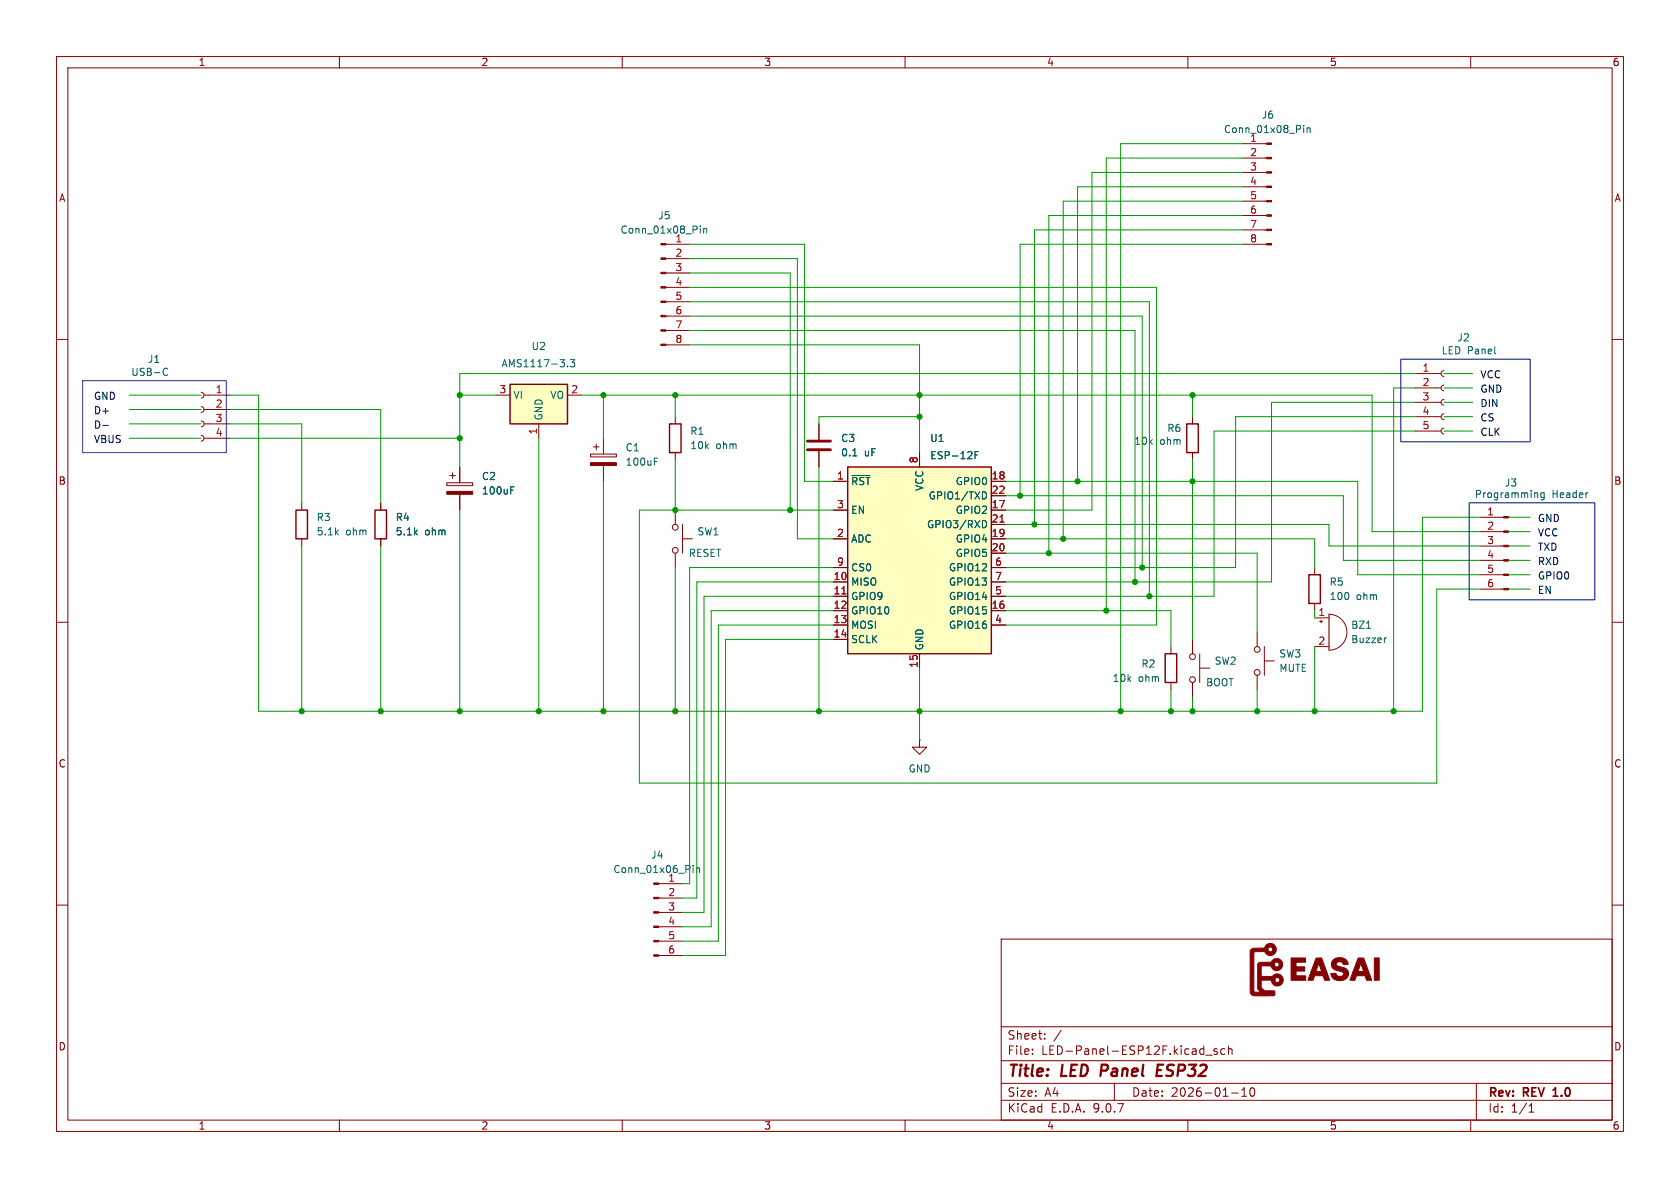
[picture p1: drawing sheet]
<svg xmlns="http://www.w3.org/2000/svg" width="297mm" height="210mm" viewBox="0 0 297 210" stroke-linecap="round" stroke-linejoin="round" font-family="sans-serif">
<g fill="none" stroke="#840000" stroke-width=".18">
<path d="M10 10h277v190h-277zM12 12h273v186h-273zM60 10v2M110 10v2M160 10v2M210 10v2M260 10v2M219.7 25.4h4.2M219.7 27.9h4.2M219.7 30.5h4.2M219.7 33h4.2M219.7 35.6h4.2"/>
<path d="M219.7 38.1h4.2M117.7 43.2h4.2M117.7 45.7h4.2M117.7 48.3h4.2M117.7 50.8h4.2M117.7 53.3h4.2M117.7 55.9h4.2M117.7 58.4h4.2M219.7 40.6h4.2M219.7 43.2h4.2M10 60h2M104.9 79h1"/>
<path d="M105.4 78.5v1M106.7 77.5v2.8M117.7 61h4.2M119.4 73.7v1.2M144.8 74.9v2.8M144.8 79.8v2.8M210.8 73.7v1.2M285 60h2M104.4 80.3h4.6v.5h-4.6zM106.7 82.3v2.8M119.4 80v1.3M119.4 90.2v2.5"/>
<path d="M119.4 97.8v2.5M120.6 95.3h1.8M120.6 92.7v5.1M210.8 80v1.3M10 110h2M207 114.3v1.3M210.8 113v2.6M212.1 118.1h1.8M212.1 115.6v5.1M222.2 111.8v2.5M222.2 119.4v2.5M223.5 116.8h1.8"/>
<path d="M223.5 114.3v5.1M232.4 100.3v1.3M232.4 106.7v1.3M232.4 109.2h2.5M232.4 114.3h2.5M233.3 109.9h.5M233.6 109.6v.5M234.9 108.6a3.2 3.2 0 0 1 3.2 3.2 3.2 3.2 0 0 1-3.2 3.1zM285 110h2M162.6 130.8v1.3h1.2l-1.2 1.3-1.3-1.3h1.3M162.6 130.8h.1M207 120.7v1.2"/>
<path d="M210.8 120.7v2.5M10 160h2M177 166h108v32h-108zM285 160h2M60 198v2M110 198v2M160 198v2M177 194.5h108M177 191.5h108M177 187.5h108M177 181.5h108M182.5 186.3v.1"/>
<path d="M182.5 185.5v.1M184.7 183.6v.1M184.7 182.8v.1M187.6 182.1l-1.3 2M197 191.5v3M210 198v2M213.2 186.5h1.1M215.2 185.5l-.4-.1-.2 .2 .1 .2 .5 .2v.3h-.6M216.5 185.5l-.4-.1-.3 .3v.4l.2 .2h.5M217.2 185.5l.2-.1 .3 .1 .1 .9M217.2 184.9v1.5M217.7 193.2h1.2"/>
<path d="M219.5 193.8h.9M219.5 192.7l.5-.4v1.5M221.1 192.4l.2-.1a.81 .81 0 0 1 .6 .6 .81 .81 0 0 1-.3 .8l-.1 .1a.81 .81 0 0 1-.4-1.4zM260 198v2M261 191.5v6.5M270.3 196.6h.9M270.3 195.5l.4-.4v1.5"/>
<circle cx="119.4" cy="93.2" r=".51"/>
<circle cx="119.4" cy="97.3" r=".51"/>
<circle cx="210.8" cy="116.1" r=".51"/>
<circle cx="222.3" cy="118.9" r=".51"/>
<circle cx="222.3" cy="114.8" r=".51"/>
<circle cx="210.8" cy="120.1" r=".51"/>
</g>
<path d="M274.6 193.8h.8M274.7 192.6l-.1 .1" fill="none" stroke="#840000" stroke-width=".3"/>
<path d="M194.8 188.2l-.3 2M204.6 189.2h.6M205.6 188.2h-.9l-.3 2h1" fill="none" stroke="#840000" stroke-width=".4"/>
<g fill="#840000" stroke="#840000" stroke-width=".18">
<path d="M104.4 81.8h4.6v.5h-4.6z"/>
<path d="M223.9 25.3h.9v.2h-.9z"/>
<path d="M223.9 27.8h.9v.3h-.9z"/>
<path d="M223.9 30.4h.9v.2h-.9z"/>
<path d="M223.9 32.9h.9v.2h-.9z"/>
<path d="M223.9 35.4h.9v.3h-.9z"/>
<path d="M223.9 38h.9v.2h-.9z"/>
<path d="M223.9 40.5h.9v.3h-.9z"/>
<path d="M223.9 43.1h.9v.2h-.9z"/>
<path d="M116.8 43.1h.9v.2h-.9z"/>
<path d="M116.8 45.6h.9v.2h-.9z"/>
<path d="M116.8 48.1h.9v.3h-.9z"/>
<path d="M116.8 50.7h.9v.2h-.9z"/>
<path d="M116.8 53.2h.9v.3h-.9z"/>
<path d="M116.8 55.8h.9v.2h-.9z"/>
<path d="M116.8 58.3h.9v.2h-.9z"/>
<path d="M116.8 60.8h.9v.3h-.9z"/>
</g>
<g fill="none" stroke="#006464" stroke-width=".18">
<path d="M123.8 39.9v.2M230.5 22.2v.1M230.5 22.6v.8M231.1 22.6v.8M231.1 22.7l.2-.1 .3 .1v.7M123.8 40.4v.8M124.4 40.4v.8M124.4 40.5l.2-.1h.3v.8M115.7 81.6h.4M115.7 81h.6M150.8 80.6h.7M241.6 111.1h.7"/>
<path d="M245.1 112.8h-.2"/>
</g>
<path d="M118.4 74.9h2v5.1h-2zM209.8 74.9h2v5.1h-2zM206 115.6h2v5.1h-2zM231.4 101.6h2v5.1h-2z" fill="none" stroke="#840000" stroke-width=".25"/>
<path d="M142.7 78h4.1M142.7 79.5h4.1" fill="none" stroke="#840000" stroke-width=".51"/>
<path d="M149.9 82.6h25.4v33h-25.4z" fill="#ffffc2"/>
<path d="M52.3 90.2h2.1v5.1h-2.1zM66.3 90.2h2v5.1h-2zM149.9 82.6h25.4v33h-25.4z" fill="none" stroke="#840000" stroke-width=".25"/>
<g fill="none" stroke="#840000" stroke-width=".18">
<path d="M35.6 69.3l.3 .2 .2 .4-.2 .3-.3 .2M35.6 71.9l.3 .1 .2 .4-.2 .3-.3 .2M35.6 74.4l.3 .2 .2 .3-.2 .4-.3 .1M35.6 77l.3 .1 .2 .4-.2 .3-.3 .2M36.1 69.9h4.5M36.1 72.4h4.5M36.1 74.9h4.5M36.1 77.5h4.5M250.2 66h4.6M250.2 68.6h4.6M250.2 71.1h4.6M250.2 73.7h4.6"/>
<path d="M250.2 76.2h4.6M255.3 65.5l-.4 .2-.1 .3 .1 .4 .4 .1M255.3 68.1l-.4 .1-.1 .4 .1 .3 .4 .2M255.3 70.6l-.4 .2-.1 .3 .1 .4 .4 .1M255.3 73.2l-.4 .1-.1 .4 .1 .3 .4 .2M255.3 75.7l-.4 .1-.1 .4 .1 .4 .4 .1M53.3 88.9v1.3M53.3 95.3v1.2M67.3 88.9v1.3M67.3 95.3v1.2M79 85.3h4.6v.6h-4.6zM79.5 84.1h1"/>
<path d="M80 83.6v1M81.3 82.6v2.7M81.3 87.4v2.8M147.3 85.1h2.6M147.3 90.2h2.6M147.3 95.3h2.6M162.6 80v2.6M175.3 85.1h2.5M175.3 90.2h2.5M175.3 95.3h2.5M175.3 87.6h2.5M175.3 92.7h2.5"/>
<path d="M175.3 97.8h2.5M261.6 91.4h4.2M261.6 94h4.2M261.6 96.5h4.2M261.6 99.1h4.2M147.3 100.3h2.6M147.3 102.9h2.6M147.3 105.4h2.6M147.3 108h2.6M147.3 110.5h2.6M147.3 113h2.6M162.6 115.6v2.5"/>
<path d="M175.3 100.3h2.5M175.3 102.9h2.5M175.3 105.4h2.5M175.3 108h2.5M175.3 110.5h2.5M261.6 101.6h4.2M261.6 104.1h4.2M116.4 156.2h4.2M116.4 158.8h4.2M116.4 161.3h4.2M116.4 163.8h4.2M116.4 166.4h4.2"/>
<path d="M116.4 168.9h4.2"/>
</g>
<g fill="none" stroke="#006464" stroke-width=".18">
<path d="M29.1 65.2l.3-.1 .2 .1M29.6 66.2l-.2 .2-.3-.1M173 79.8h-.6v1.3M264.3 62.5l.1 .1M90.3 86.7h.4M90.3 86.1h.6M150.6 84h3.2M172.4 80.4h.4M173.7 92a.64 .64 0 0 1 .7 .7 .64 .64 0 0 1-.7 .6M174 86.9a.68 .68 0 0 1 .4 .7 .68 .68 0 0 1-.4 .6M271.7 87.1l.1 .2v.7M273 87.1v1l-.3 .3-.3-.1"/>
<path d="M273 87.2l-.4-.1-.2 .3 .1 .5h.5M122.5 153v.1M122.5 153.4v.8M123.1 153.4v.8M123.1 153.5l.2-.1 .3 .1 .1 .7"/>
</g>
<path d="M176.8 92.3h.7M148.8 105h.8" fill="none" stroke="#a90000" stroke-width=".18"/>
<g fill="#840000" stroke="#840000" stroke-width=".18">
<path d="M265.8 91.3h.9v.3h-.9z"/>
<path d="M265.8 93.9h.9v.2h-.9z"/>
<path d="M265.8 96.4h.9v.2h-.9z"/>
<path d="M265.8 98.9h.9v.3h-.9z"/>
<path d="M265.8 101.5h.9v.2h-.9z"/>
<path d="M265.8 104h.9v.3h-.9z"/>
<path d="M79 86.9h4.6v.5h-4.6z"/>
<path d="M221.2 167.8a3.8 3.8 0 0 1 2.2-.2h.1a1.08 1.08 0 0 1 1.5-.8 1.08 1.08 0 0 1 .4 1.6 1.08 1.08 0 0 1-1.7 .1l-.1-.3h-1.8l-.1 .2 .1 6.9 1.1 .1-.6-.5 .1-4.4h2.9a.44 .44 0 0 0 .6 .4 .44 .44 0 0 0 .1-.7 .44 .44 0 0 0-.7 .2v.1h-2.9l.3-.4h2a1.04 1.04 0 0 1 1.6-.5 1.04 1.04 0 0 1 0 1.7 1.04 1.04 0 0 1-1.6-.4v-.1h-1.7v1.8h1a1.59 1.59 0 0 0 1.4-.4 1.08 1.08 0 0 1 1.5 .7 1.08 1.08 0 0 1-.9 1.4 1.08 1.08 0 0 1-1.2-1h.6a.44 .44 0 0 0 .6 .3 .44 .44 0 0 0 .1-.7 .44 .44 0 0 0-.7 .3v.1h-2.3l-.1 .1v1.2l.5 .5h1.8a.52 .52 0 0 1 .1 .7 .52 .52 0 0 1-.6 .2h-2.6a.93 .93 0 0 1-.9-.1 .93 .93 0 0 1-.3-1v-6.8l.2-.2h3a.43 .43 0 0 0 .6 .3 .43 .43 0 0 0 0-.7 .43 .43 0 0 0-.6 .2v.2z"/>
<path d="M228.3 169.3h2.5v.8h-1.7v.8h1.6v.8h-1.6v.8h1.7v.8h-2.5z"/>
<path d="M232.7 169.4l.9-.1 1.5 4h-.9l-.2-.4a.44 .44 0 0 0-.2-.4 .44 .44 0 0 0-.5 0h-.9l-.3 .8h-.9l.6-1.6h1.9l-.6-1.4-.5 1.4h-.8z"/>
<path d="M235.7 169.7a1.54 1.54 0 0 1 1.6-.4 1.54 1.54 0 0 1 1 1.2h-.7a.74 .74 0 0 0-.7-.5 .74 .74 0 0 0-.7 .5 1.36 1.36 0 0 0 1.3 .5 1.19 1.19 0 0 1 .9 1.5 1.19 1.19 0 0 1-1.5 .9 1.34 1.34 0 0 1-1.6-1.3h.9a.7 .7 0 0 0 .7 .5 .7 .7 0 0 0 .6-.5 2.34 2.34 0 0 0-1.5-.7 1.05 1.05 0 0 1-.3-1.7z"/>
<path d="M240.1 169.4h1l1.4 3.9h-.9l-.3-.8h-1.5l-.3 .8h-.8l.5-1.6h1.9l-.5-1.4-.5 1.4h-.9z"/>
<path d="M243 169.3h.8v4h-.8z"/>
<path d="M115.6 156.1h.8v.2h-.8z"/>
<path d="M115.6 158.6h.8v.3h-.8z"/>
<path d="M115.6 161.2h.8v.2h-.8z"/>
<path d="M115.6 163.7h.8v.3h-.8z"/>
<path d="M115.6 166.2h.8v.3h-.8z"/>
<path d="M115.6 168.8h.8v.2h-.8z"/>
</g>
<path d="M90.2 67.9h10.1v7h-10.1z" fill="#ffffc2"/>
<path d="M90.2 67.9h10.1v7h-10.1z" fill="none" stroke="#840000" stroke-width=".25"/>
<g fill="none" stroke="#840000" stroke-width=".18">
<path d="M87.6 69.9h2.6M95.2 74.9v2.6M100.3 69.9h2.6M144.8 74.9v2.8M144.8 79.8v2.8M67.3 88.9v1.3M67.3 95.3v1.2M81.3 82.6v2.7M81.3 87.4v2.8M147.3 85.1h2.6M147.3 90.2h2.6M147.3 95.3h2.6"/>
<path d="M162.6 80v2.6M175.3 85.1h2.5M175.3 90.2h2.5M175.3 95.3h2.5M175.3 87.6h2.5M175.3 92.7h2.5M175.3 97.8h2.5M147.3 100.3h2.6M147.3 102.9h2.6M147.3 105.4h2.6M147.3 108h2.6M147.3 110.5h2.6"/>
<path d="M147.3 113h2.6M162.6 115.6v2.5M175.3 100.3h2.5M175.3 102.9h2.5M175.3 105.4h2.5M175.3 108h2.5M175.3 110.5h2.5"/>
</g>
<path d="M100.3 64.7v.1M100.8 63.6h.8l-.4 .5 .3 .1v.5l-.1 .1-.6-.1M173 79.8h-.6v1.3M90.3 86.7h.4M90.3 86.1h.6M150.6 84h3.2M150.8 80.6h.7M172.4 80.4h.4M173.7 92a.64 .64 0 0 1 .7 .7 .64 .64 0 0 1-.7 .6M174 86.9a.68 .68 0 0 1 .4 .7 .68 .68 0 0 1-.4 .6" fill="none" stroke="#006464" stroke-width=".18"/>
<path d="M18.2 75.2h1" fill="none" stroke="#0f0f0f" stroke-width=".18"/>
<g fill="none" stroke="#009600" stroke-width=".18">
<path d="M219.7 38.1h-34.3v59.7M219.7 27.9h-24.1v80.1M219.7 30.5h-26.7v59.7h-15.2M219.7 25.4h-21.6v100.3M219.7 35.6h-31.7v59.7M219.7 33h-29.2v52.1M121.9 43.2h20.3v41.9h5.1M121.9 50.8h82.6v59.7h-26.7M121.9 55.9h80v44.4M121.9 58.4h78.8v44.5M121.9 53.3h81.3v52.1M121.9 48.3h17.8v41.9"/>
<path d="M121.9 45.7h19.1v49.6h6.3M219.7 40.6h-36.8v52.1M219.7 43.2h-39.4v44.4M22.9 69.9h12.7M22.9 74.9h12.7M22.9 77.5h12.7M22.9 72.4h12.7M40.6 69.9h5.1v55.8h205.8v-34.3h10.1M40.6 74.9h12.7v14M40.6 77.5h40.7M40.6 72.4h26.7v16.5M81.3 69.9h6.3"/>
<path d="M95.2 77.5v48.2M102.9 69.9h139.7v24.1h19M106.7 69.9v7.6M119.4 69.9v3.8M121.9 61h40.7v19M162.6 73.7h-17.8v1.2M210.8 69.9v3.8M250.2 73.7h-31.8v26.6h-40.6M250.2 71.1h-25.4v31.8h-47M250.2 76.2h-35.6v29.2h-36.8M250.2 68.6h-3.8v57.1M250.2 66h-168.9v16.6"/>
<path d="M255.3 68.6h5M255.3 66h5M255.3 71.1h5M255.3 76.2h5M255.3 73.7h5M53.3 96.5v29.2M67.3 96.5v29.2M81.3 90.2v35.5M106.7 85.1v40.6M119.4 81.3v8.9M144.8 82.6v43.1M147.3 90.2h-34.3v48.2h141v-34.3h7.6"/>
<path d="M177.8 85.1h62.2v16.5h21.6M177.8 97.8h44.4v14M177.8 92.7h57.1v3.8h26.7M177.8 95.3h54.6v5M177.8 87.6h59.7v11.5h24.1M210.8 81.3v31.7M266.7 94h3.8M266.7 99.1h3.8M266.7 96.5h3.8M266.7 91.4h3.8M119.4 100.3v25.4M147.3 100.3h-25.4v55.9h-1.3"/>
<path d="M147.3 108h-21.6v55.8h-5.1M147.3 102.9h-24.1v55.9h-2.6M147.3 105.4h-22.8v55.9h-3.9M147.3 113h-19v55.9h-7.7M147.3 110.5h-20.3v55.9h-6.4M162.6 118.1v12.7M177.8 108h29.2v6.3M232.4 108v1.2M232.4 114.3v11.4M266.7 101.6h3.8M266.7 104.1h3.8M207 121.9v3.8"/>
<path d="M210.8 123.2v2.5M222.2 121.9v3.8"/>
</g>
<path d="M14.6 67.3h25.4v12.7h-25.4zM247.6 63.5h22.9v14.6h-22.9zM259.7 88.9h22.2v17.1h-22.2z" fill="none" stroke="#0000c2" stroke-width=".18"/>
<path d="M176.8 92.3h.7M148.8 105h.8" fill="none" stroke="#a90000" stroke-width=".18"/>
<g fill="#009600" stroke="#009600" stroke-width=".18">
<circle cx="201.9" cy="100.3" r=".46"/>
<circle cx="203.2" cy="105.4" r=".46"/>
<circle cx="210.8" cy="85.1" r=".46"/>
<circle cx="210.8" cy="69.9" r=".46"/>
<circle cx="195.6" cy="108" r=".46"/>
<circle cx="198.1" cy="125.7" r=".46"/>
<circle cx="162.6" cy="125.7" r=".46"/>
<circle cx="200.7" cy="102.9" r=".46"/>
<circle cx="210.8" cy="125.7" r=".46"/>
<circle cx="207" cy="125.7" r=".46"/>
<circle cx="232.4" cy="125.7" r=".46"/>
<circle cx="222.2" cy="125.7" r=".46"/>
<circle cx="162.6" cy="69.9" r=".46"/>
<circle cx="190.5" cy="85.1" r=".46"/>
<circle cx="246.4" cy="125.7" r=".46"/>
<circle cx="81.3" cy="77.5" r=".46"/>
<circle cx="81.3" cy="69.9" r=".46"/>
<circle cx="188" cy="95.3" r=".46"/>
<circle cx="182.9" cy="92.7" r=".46"/>
<circle cx="162.6" cy="73.7" r=".46"/>
<circle cx="180.3" cy="87.6" r=".46"/>
<circle cx="185.4" cy="97.8" r=".46"/>
<circle cx="119.4" cy="125.7" r=".46"/>
<circle cx="106.7" cy="125.7" r=".46"/>
<circle cx="95.2" cy="125.7" r=".46"/>
<circle cx="119.4" cy="90.2" r=".46"/>
<circle cx="139.7" cy="90.2" r=".46"/>
<circle cx="144.8" cy="125.7" r=".46"/>
<circle cx="119.4" cy="69.9" r=".46"/>
<circle cx="53.3" cy="125.7" r=".46"/>
<circle cx="67.3" cy="125.7" r=".46"/>
<circle cx="81.3" cy="125.7" r=".46"/>
<circle cx="106.7" cy="69.9" r=".46"/>
</g>
<g font-size="2.8" fill="#840000">
<text x="178" y="190.9">Title:</text>
<text x="187.7" y="190.9">LED</text>
<text x="195.4" y="190.9">Panel</text>
<text x="206.1" y="190.9">ESP32</text>
</g>
<g font-size="2.1" fill="#840000">
<text x="178" y="184">Sheet:</text>
<text x="178" y="186.7">File:</text>
<text x="184.1" y="186.7">LED-Panel-ESP12F.kicad_sch</text>
<text x="178" y="196.9">KiCad</text>
<text x="178" y="194.1">Size:</text>
<text x="184.7" y="194.1">A4</text>
<text x="185.7" y="196.9">E.D.A.</text>
<text x="193.3" y="196.9">9.0.7</text>
<text x="200" y="194.1">Date:</text>
<text x="207" y="194.1">2026-01-10</text>
<text x="263" y="194.3">Rev:</text>
<text x="263" y="196.9">Id:</text>
<text x="267.1" y="196.9">1/1</text>
<text x="269.4" y="194.3">REV</text>
<text x="275.3" y="194.3">1.0</text>
</g>
<g font-size="1.8" fill="#840000">
<text x="35" y="11.9">1</text>
<text x="85" y="11.9">2</text>
<text x="135" y="11.9">3</text>
<text x="185" y="11.9">4</text>
<text x="235" y="11.9">5</text>
<text x="285" y="11.9">6</text>
<text x="10.3" y="35.9">A</text>
<text x="285.3" y="35.9">A</text>
<text x="10.3" y="85.9">B</text>
<text x="285.3" y="85.9">B</text>
<text x="10.3" y="135.9">C</text>
<text x="285.3" y="135.9">C</text>
<text x="10.3" y="185.9">D</text>
<text x="285.3" y="185.9">D</text>
<text x="35" y="199.9">1</text>
<text x="85" y="199.9">2</text>
<text x="135" y="199.9">3</text>
<text x="185" y="199.9">4</text>
<text x="235" y="199.9">5</text>
<text x="285" y="199.9">6</text>
</g>
<g font-size="1.8" fill="#006464">
<text x="216.3" y="23.7">Conn_01x08_Pin</text>
<text x="223" y="21.2">J6</text>
<text x="220.9" y="25.1">1</text>
<text x="109.6" y="41.5">Conn_01x08_Pin</text>
<text x="116.3" y="39">J5</text>
<text x="119.3" y="42.9">1</text>
<text x="26.1" y="64.4">J1</text>
<text x="88.6" y="65.1">AMS1117-3.3</text>
<text x="93.9" y="62.1">U2</text>
<text x="254.8" y="62.8">LED Panel</text>
<text x="257.6" y="60.6">J2</text>
<text x="23.1" y="66.6">USB-C</text>
<text x="90.7" y="70.7">VI</text>
<text x="97.2" y="70.7">VO</text>
<text x="96.1" y="74.4" transform="rotate(-90 96.1 74.4)">GND</text>
<text x="121.9" y="77.1">R1</text>
<text x="206.3" y="76.6">R6</text>
<text x="110.5" y="80">C1</text>
<text x="110.5" y="82.5">100uF</text>
<text x="121.9" y="79.6">10k</text>
<text x="126.5" y="79.6">ohm</text>
<text x="148.6" y="78.3">C3</text>
<text x="148.6" y="80.9">0.1</text>
<text x="152.8" y="80.9">uF</text>
<text x="164.3" y="81.4">ESP-12F</text>
<text x="164.3" y="78.3">U1</text>
<text x="200.4" y="78.8">10k</text>
<text x="205" y="78.8">ohm</text>
<text x="85.1" y="85.1">C2</text>
<text x="85.1" y="87.6">100uF</text>
<text x="150.4" y="86">~{RST}</text>
<text x="163.4" y="86.9" transform="rotate(-90 163.4 86.9)">VCC</text>
<text x="164.1" y="88.5">GPIO1/TXD</text>
<text x="168.9" y="86">GPIO0</text>
<text x="260.6" y="88.2">Programming</text>
<text x="265.9" y="86.2">J3</text>
<text x="274.4" y="88.2">Header</text>
<text x="55.9" y="92.3">R3</text>
<text x="55.9" y="94.8">5.1k</text>
<text x="61.1" y="94.8">ohm</text>
<text x="69.9" y="92.3">R4</text>
<text x="69.9" y="94.8">5.1k</text>
<text x="75.1" y="94.8">ohm</text>
<text x="123.2" y="94.8">SW1</text>
<text x="150.4" y="91">EN</text>
<text x="163.8" y="93.6">GPIO3/RXD</text>
<text x="168.9" y="91">GPIO2</text>
<text x="121.7" y="98.7">RESET</text>
<text x="150.4" y="96.1">ADC</text>
<text x="150.4" y="101.2">CS0</text>
<text x="167.7" y="101.2">GPIO12</text>
<text x="168.9" y="96.1">GPIO4</text>
<text x="168.9" y="98.7">GPIO5</text>
<text x="150.4" y="103.7">MISO</text>
<text x="150.4" y="106.3">GPIO9</text>
<text x="167.7" y="103.7">GPIO13</text>
<text x="167.7" y="106.3">GPIO14</text>
<text x="235" y="103.7">R5</text>
<text x="235" y="106.3">100</text>
<text x="239.8" y="106.3">ohm</text>
<text x="150.4" y="108.8">GPIO10</text>
<text x="150.4" y="111.4">MOSI</text>
<text x="150.4" y="113.9">SCLK</text>
<text x="167.7" y="108.8">GPIO15</text>
<text x="167.7" y="111.4">GPIO16</text>
<text x="238.8" y="111.4">BZ1</text>
<text x="238.8" y="113.9">Buzzer</text>
<text x="163.4" y="115.1" transform="rotate(-90 163.4 115.1)">GND</text>
<text x="201.7" y="118.2">R2</text>
<text x="214.6" y="117.7">SW2</text>
<text x="226.1" y="119">MUTE</text>
<text x="226.1" y="116.4">SW3</text>
<text x="196.6" y="120.8">10k</text>
<text x="201.2" y="120.8">ohm</text>
<text x="213.1" y="121.5">BOOT</text>
<text x="160.5" y="136.8">GND</text>
<text x="108.3" y="154.5">Conn_01x06_Pin</text>
<text x="115" y="152">J4</text>
<text x="118" y="156">1</text>
</g>
<g font-size="1.8" fill="#a90000">
<text x="220.9" y="27.7">2</text>
<text x="220.9" y="30.2">3</text>
<text x="220.9" y="32.8">4</text>
<text x="220.9" y="35.3">5</text>
<text x="220.9" y="37.8">6</text>
<text x="220.9" y="40.4">7</text>
<text x="119.3" y="45.5">2</text>
<text x="220.9" y="42.9">8</text>
<text x="119.3" y="48">3</text>
<text x="119.3" y="50.5">4</text>
<text x="119.3" y="53.1">5</text>
<text x="119.3" y="55.6">6</text>
<text x="119.3" y="58.2">7</text>
<text x="119.3" y="60.7">8</text>
<text x="251.4" y="65.8">1</text>
<text x="38" y="69.6">1</text>
<text x="88.2" y="69.6">3</text>
<text x="100.9" y="69.6">2</text>
<text x="251.4" y="68.3">2</text>
<text x="251.4" y="70.9">3</text>
<text x="38" y="72.1">2</text>
<text x="38" y="74.7">3</text>
<text x="38" y="77.2">4</text>
<text x="95" y="76.9" transform="rotate(-90 95 76.9)">1</text>
<text x="251.4" y="73.4">4</text>
<text x="251.4" y="75.9">5</text>
<text x="162.3" y="82" transform="rotate(-90 162.3 82)">8</text>
<text x="147.9" y="84.8">1</text>
<text x="147.9" y="89.9">3</text>
<text x="175.2" y="84.8">18</text>
<text x="175.2" y="87.4">22</text>
<text x="175.2" y="89.9">17</text>
<text x="147.9" y="95">2</text>
<text x="175.2" y="92.5">21</text>
<text x="175.2" y="95">19</text>
<text x="262.8" y="91.2">1</text>
<text x="262.8" y="93.7">2</text>
<text x="147.9" y="100.1">9</text>
<text x="175.2" y="97.5">20</text>
<text x="175.8" y="100.1">6</text>
<text x="262.8" y="96.3">3</text>
<text x="262.8" y="98.8">4</text>
<text x="262.8" y="101.3">5</text>
<text x="147.3" y="102.6">10</text>
<text x="147.3" y="105.2">11</text>
<text x="147.3" y="107.7">12</text>
<text x="175.2" y="107.7">16</text>
<text x="175.8" y="102.6">7</text>
<text x="175.8" y="105.2">5</text>
<text x="262.8" y="103.9">6</text>
<text x="147.3" y="110.2">13</text>
<text x="147.3" y="112.8">14</text>
<text x="175.8" y="110.2">4</text>
<text x="233" y="109">1</text>
<text x="162.3" y="118.2" transform="rotate(-90 162.3 118.2)">15</text>
<text x="233" y="114">2</text>
<text x="118" y="158.5">2</text>
<text x="118" y="161">3</text>
<text x="118" y="163.6">4</text>
<text x="118" y="166.1">5</text>
<text x="118" y="168.7">6</text>
</g>
<g font-size="1.8" fill="#0f0f0f">
<text x="16.5" y="70.8">GND</text>
<text x="261.6" y="69.5">GND</text>
<text x="261.6" y="67">VCC</text>
<text x="16.5" y="75.9">D-</text>
<text x="16.5" y="73.3">D+</text>
<text x="261.6" y="74.6">CS</text>
<text x="261.6" y="72">DIN</text>
<text x="261.6" y="77.1">CLK</text>
<text x="16.5" y="78.4">VBUS</text>
<text x="271.8" y="94.9">VCC</text>
<text x="271.8" y="92.4">GND</text>
<text x="271.8" y="100">RXD</text>
<text x="271.8" y="97.4">TXD</text>
<text x="271.8" y="105.1">EN</text>
<text x="271.8" y="102.5">GPIO0</text>
</g>
</svg>
